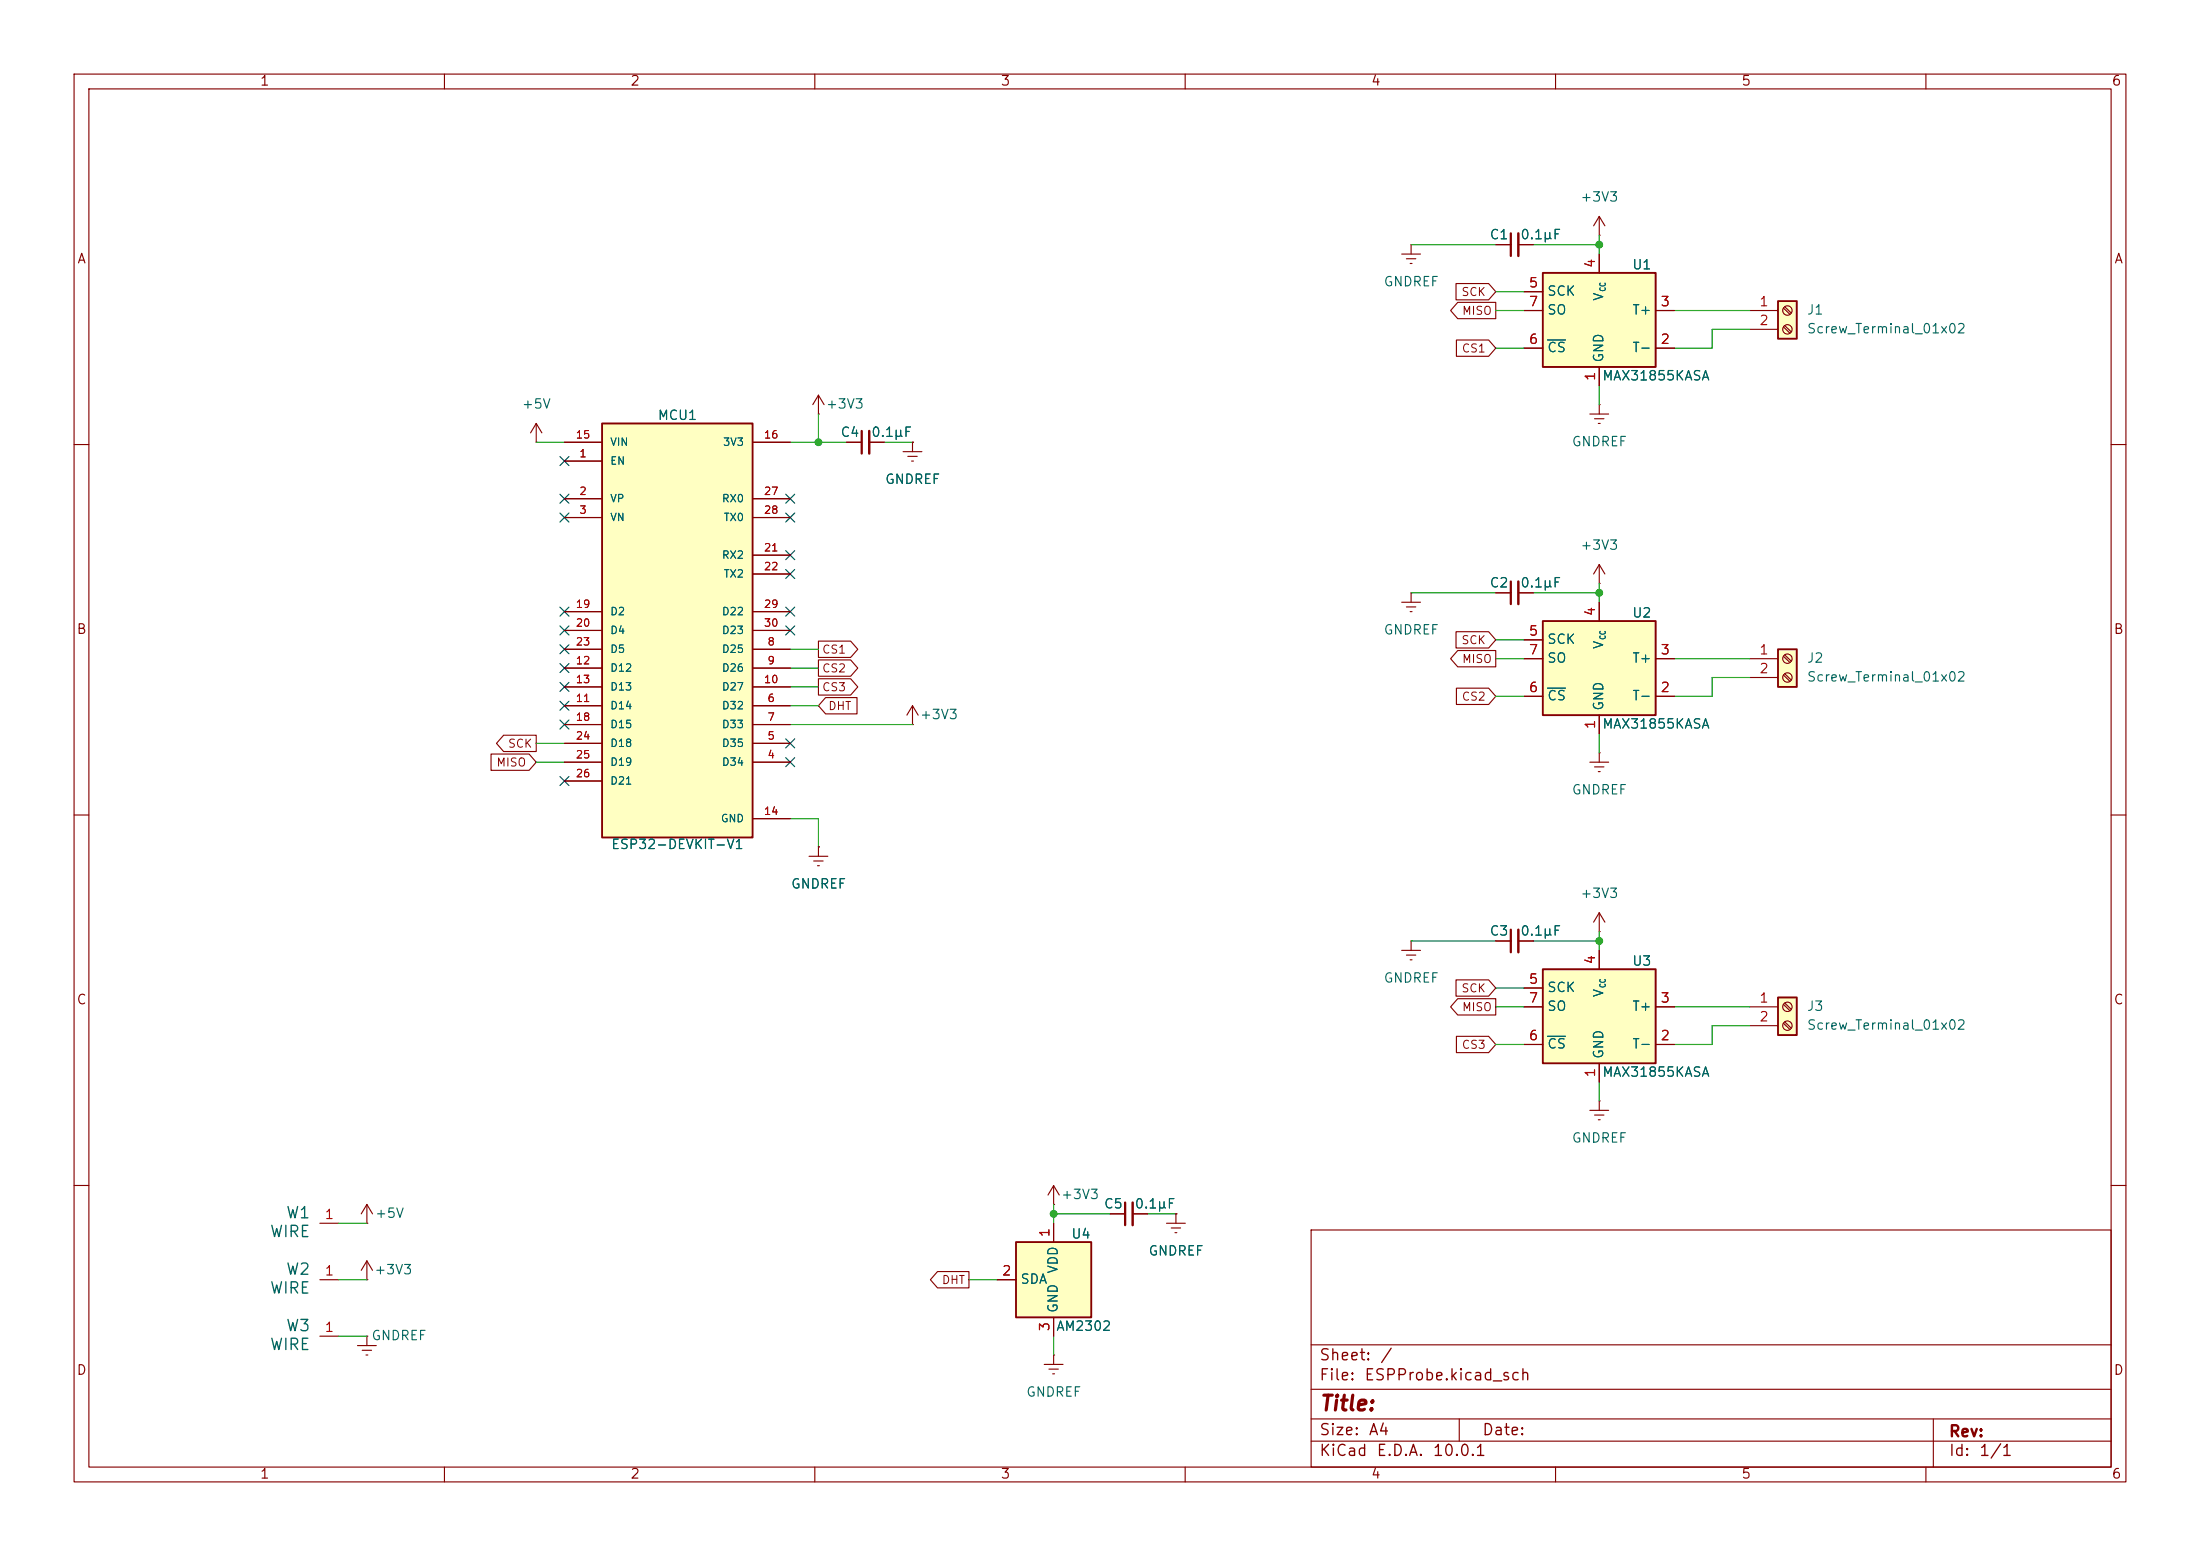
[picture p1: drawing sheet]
<svg xmlns="http://www.w3.org/2000/svg" width="297mm" height="210mm" viewBox="0 0 297 210" stroke-linecap="round" stroke-linejoin="round" font-family="sans-serif">
<g fill="none" stroke="#840000" stroke-width=".15">
<path d="M10 10h277v190h-277zM12 12h273v186h-273zM60 10v2M110 10v2M160 10v2M210 10v2M260 10v2M10 60h2M285 60h2M10 110h2M285 110h2M10 160h2"/>
<path d="M177 166h108v32h-108zM285 160h2M60 198v2M110 198v2M160 198v2M177 194.5h108M177 191.5h108M177 187.5h108M177 181.5h108M197 191.5v3M210 198v2M260 198v2"/>
<path d="M261 191.5v6.5"/>
</g>
<path d="M208.3 83.8h15.2v12.7h-15.2z" fill="#ffffc2"/>
<path d="M208.3 83.8h15.2v12.7h-15.2z" fill="none" stroke="#840000" stroke-width=".25"/>
<g fill="none" stroke="#840000" stroke-width=".15">
<path d="M189.2 34.3h2.6M189.9 34.9h1.2M190.4 35.6h.2M190.5 33h.1M190.5 33v1.3M189.2 81.3h2.6M189.9 81.9h1.2M190.4 82.6h.2M190.5 80h.1M190.5 80v1.3M205.7 94h2.6M205.7 88.9h2.6"/>
<path d="M205.7 86.4h2.6M215.9 81.3v2.5M215.9 96.5v2.6M223.5 94h2.6M223.5 88.9h2.6M109.2 115.6h2.6M109.9 116.2h1.2M110.4 116.8h.2M110.5 114.3h.1M110.5 114.3v1.3M214.6 102.9h2.6M215.3 103.5h1.2"/>
<path d="M215.8 104.1h.2M215.9 101.6h.1M215.9 101.6v1.3M149.9 163.8h2M152.9 163.8h2"/>
</g>
<path d="M208.9 92.9h2.4" fill="none" stroke="#006464" stroke-width=".15"/>
<path d="M151.9 162.3v3.1" fill="none" stroke="#840000" stroke-width=".3"/>
<path d="M152.9 162.3v3.1" fill="none" stroke="#840000" stroke-width=".33"/>
<path d="M208.3 36.8h15.2v12.7h-15.2z" fill="#ffffc2"/>
<path d="M208.3 36.8h15.2v12.7h-15.2z" fill="none" stroke="#840000" stroke-width=".25"/>
<path d="M205.7 39.4h2.6M215.9 34.3v2.5M205.7 47h2.6M205.7 41.9h2.6M215.9 49.5v2.6M223.5 47h2.6M223.5 41.9h2.6" fill="none" stroke="#840000" stroke-width=".15"/>
<path d="M208.9 45.9h2.4" fill="none" stroke="#006464" stroke-width=".15"/>
<path d="M81.3 57.2h20.3v55.8h-20.3z" fill="#ffffc2"/>
<path d="M81.3 57.2h20.3v55.8h-20.3z" fill="none" stroke="#840000" stroke-width=".25"/>
<g fill="none" stroke="#840000" stroke-width=".15">
<path d="M215.9 31.8h.1M215.9 29.2l-.8 1.3M215.9 29.2l.8 1.3M215.9 29.2v2.6M72.4 59.7h.1M72.4 57.2l-.8 1.2M72.4 57.2l.8 1.2M72.4 57.2v2.5M76.2 59.7h5.1M101.6 59.7h5.1M76.2 62.2h5.1M76.2 67.3h5.1"/>
<path d="M76.2 69.9h5.1M101.6 67.3h5.1M101.6 69.9h5.1M101.6 74.9h5.1M101.6 77.5h5.1M76.2 95.3h5.1M76.2 97.8h5.1M76.2 87.6h5.1M76.2 90.2h5.1M76.2 92.7h5.1M76.2 82.6h5.1M76.2 85.1h5.1"/>
<path d="M101.6 95.3h5.1M101.6 97.8h5.1M101.6 87.6h5.1M101.6 90.2h5.1M101.6 92.7h5.1M101.6 82.6h5.1M101.6 85.1h5.1M76.2 102.9h5.1M76.2 100.3h5.1M76.2 105.4h5.1M101.6 102.9h5.1M101.6 100.3h5.1"/>
<path d="M101.6 110.5h5.1M189.2 128.3h2.6M189.9 128.9h1.2M190.4 129.5h.2M190.5 127h.1M190.5 127v1.3M43.2 172.7h2.5M49.5 165.1h.1M49.5 162.6l-.7 1.2M49.5 162.6l.8 1.2M49.5 162.6v2.5M157.5 165.1h2.5"/>
<path d="M158.1 165.7h1.3M158.6 166.4h.3M158.7 163.8h.1M158.7 163.8v1.3M141 184.2h2.5M141.6 184.8h1.3M142.1 185.4h.3M142.2 182.9h.1M142.2 182.9v1.3"/>
</g>
<path d="M137.2 167.6h10.1v10.2h-10.1z" fill="#ffffc2"/>
<path d="M137.2 167.6h10.1v10.2h-10.1z" fill="none" stroke="#840000" stroke-width=".25"/>
<g fill="none" stroke="#840000" stroke-width=".15">
<path d="M123.2 59.7h.1M123.2 59.7v1.3M214.6 55.9h2.6M215.3 56.5h1.2M215.8 57.2h.2M215.9 54.6h.1M215.9 54.6v1.3M121.9 61h2.6M122.6 61.6h1.2M123.1 62.2h.2M214.6 149.9h2.6M215.3 150.5h1.2"/>
<path d="M215.8 151.1h.2M215.9 148.6h.1M215.9 148.6v1.3M49.5 172.7h.1M49.5 170.2l-.7 1.3M49.5 170.2l.8 1.3M49.5 170.2v2.5M134.6 172.7h2.6M142.2 165.1v2.5M142.2 177.8v2.5M43.2 180.3h2.5M48.3 181.6h2.5"/>
<path d="M48.9 182.2h1.3M49.4 182.9h.3M49.5 180.3h.1M49.5 180.3v1.3"/>
</g>
<path d="M240 134.6h2.6v5.1h-2.6z" fill="#ffffc2"/>
<path d="M240 134.6h2.6v5.1h-2.6z" fill="none" stroke="#840000" stroke-width=".25"/>
<g fill="none" stroke="#840000" stroke-width=".15">
<path d="M110.5 55.9h.1M110.5 53.3l-.8 1.3M110.5 53.3l.8 1.3M110.5 53.3v2.6M123.2 97.8h.1M123.2 95.3l-.8 1.2M123.2 95.3l.8 1.2M123.2 95.3v2.5M215.9 125.7h.1M215.9 123.2l-.8 1.3M215.9 123.2l.8 1.3M215.9 123.2v2.5"/>
<path d="M236.2 135.9h3.8M236.2 138.4h3.8M240.8 135.6l.8 .8M240.8 138.1l.8 .8M240.9 135.4l.9 .8M240.9 137.9l.9 .9"/>
<circle cx="241.3" cy="135.9" r=".63"/>
<circle cx="241.3" cy="138.4" r=".63"/>
</g>
<path d="M240 40.6h2.6v5.1h-2.6z" fill="#ffffc2"/>
<path d="M240 40.6h2.6v5.1h-2.6z" fill="none" stroke="#840000" stroke-width=".25"/>
<g fill="none" stroke="#840000" stroke-width=".15">
<path d="M236.2 41.9h3.8M236.2 44.5h3.8M240.8 41.6l.8 .8M240.8 44.1l.8 .9M240.9 41.4l.9 .8M240.9 43.9l.9 .9M201.9 127h2.1M205 127h2"/>
<circle cx="241.3" cy="44.4" r=".63"/>
<circle cx="241.3" cy="41.9" r=".63"/>
</g>
<path d="M204 125.5v3" fill="none" stroke="#840000" stroke-width=".3"/>
<path d="M205 125.5v3" fill="none" stroke="#840000" stroke-width=".33"/>
<path d="M208.3 130.8h15.2v12.7h-15.2z" fill="#ffffc2"/>
<path d="M208.3 130.8h15.2v12.7h-15.2z" fill="none" stroke="#840000" stroke-width=".25"/>
<path d="M201.9 80h2.1M205 80h2M205.7 135.9h2.6M205.7 133.4h2.6M215.9 128.3v2.5M223.5 135.9h2.6M205.7 141h2.6M215.9 143.5v2.6M223.5 141h2.6" fill="none" stroke="#840000" stroke-width=".15"/>
<path d="M208.9 139.9h2.4" fill="none" stroke="#006464" stroke-width=".15"/>
<path d="M204 78.5v3" fill="none" stroke="#840000" stroke-width=".3"/>
<path d="M205 78.5v3" fill="none" stroke="#840000" stroke-width=".33"/>
<path d="M240 87.6h2.6v5.1h-2.6z" fill="#ffffc2"/>
<path d="M240 87.6h2.6v5.1h-2.6z" fill="none" stroke="#840000" stroke-width=".25"/>
<g fill="none" stroke="#840000" stroke-width=".15">
<path d="M196.6 38.3h4.4l.9 1.1-.9 1.1h-4.4zM201.9 33h2.1M205 33h2M205.7 39.4h2.6M215.9 34.3v2.5M76.2 59.7h5.1M101.6 59.7h5.1M114.3 59.7h2M117.3 59.7h2.1M123.2 59.7h.1M196.6 45.9h4.4l.9 1.1-.9 1.1h-4.4zM196.8 40.8h5.1v2.2h-5.1l-1-1.1z"/>
<path d="M205.7 47h2.6M205.7 41.9h2.6M215.9 49.5v2.6M223.5 47h2.6M223.5 41.9h2.6M76.2 62.2h5.1M76.2 67.3h5.1M76.2 69.9h5.1M101.6 67.3h5.1M101.6 69.9h5.1M101.6 74.9h5.1M101.6 77.5h5.1"/>
<path d="M215.9 78.7h.1M215.9 76.2l-.8 1.3M215.9 76.2l.8 1.3M215.9 76.2v2.5M68 99.2h4.4v2.2h-4.4l-1-1.1zM76.2 95.3h5.1M76.2 97.8h5.1M76.2 87.6h5.1M76.2 90.2h5.1M76.2 92.7h5.1M76.2 82.6h5.1M76.2 85.1h5.1"/>
<path d="M101.6 95.3h5.1M101.6 97.8h5.1M101.6 87.6h5.1M101.6 90.2h5.1M101.6 92.7h5.1M101.6 82.6h5.1M101.6 85.1h5.1M110.5 89.1h4.3l1 1.1-1 1.1h-4.3zM110.5 91.6h4.3l1 1.1-1 1.1h-4.3zM110.5 86.5h4.3l1 1.1-1 1.1h-4.3zM111.5 94.1h4.2v2.3h-4.2l-1-1.1zM196.6 85.3h4.4l.9 1.1-.9 1.1h-4.4z"/>
<path d="M196.6 92.9h4.4l.9 1.1-.9 1.1h-4.4zM196.8 87.8h5.1v2.2h-5.1l-1-1.1zM201.9 80h2.1M205 80h2M205.7 88.9h2.6M205.7 94h2.6M205.7 86.4h2.6M215.9 81.3v2.5M215.9 96.5v2.6M223.5 88.9h2.6M223.5 94h2.6M236.2 88.9h3.8"/>
<path d="M236.2 91.4h3.8M240.8 88.6l.8 .8M240.8 91.1l.8 .8M240.9 88.4l.9 .8M240.9 90.9l.9 .9M66.3 101.8h5.1l1 1.1-1 1.1h-5.1zM76.2 102.9h5.1M76.2 100.3h5.1M76.2 105.4h5.1M101.6 102.9h5.1M101.6 100.3h5.1M101.6 110.5h5.1"/>
<path d="M110.5 114.3h.1M196.6 132.2h4.4l.9 1.2-.9 1.1h-4.4zM196.6 139.9h4.4l.9 1.1-.9 1.1h-4.4zM196.8 134.8h5.1v2.2h-5.1l-1-1.1zM201.9 127h2.1M205 127h2M205.7 135.9h2.6M205.7 133.4h2.6M215.9 128.3v2.5M223.5 135.9h2.6M205.7 141h2.6M215.9 143.5v2.6"/>
<path d="M223.5 141h2.6M43.2 165.1h2.5M126.6 171.6h4.2v2.2h-4.2l-1-1.1zM134.6 172.7h2.6M142.2 162.6h.1M142.2 160l-.7 1.3M142.2 160l.8 1.3M142.2 160v2.6M142.2 165.1v2.5M142.2 177.8v2.5M149.9 163.8h2M152.9 163.8h2"/>
<path d="M158.7 163.8h.1"/>
<circle cx="241.3" cy="91.4" r=".63"/>
<circle cx="241.3" cy="88.9" r=".63"/>
</g>
<path d="M204 31.5v3M116.3 58.2v3" fill="none" stroke="#840000" stroke-width=".3"/>
<path d="M205 31.5v3M117.3 58.2v3" fill="none" stroke="#840000" stroke-width=".33"/>
<g fill="none" stroke="#009600" stroke-width=".15">
<path d="M190.5 33h11.4M201.9 39.4h3.8M207 33h8.9M215.9 31.8v2.5M72.4 59.7h3.8M106.7 59.7h7.6M110.5 55.9v3.8M119.4 59.7h3.8M201.9 47h3.8M201.9 41.9h3.8M215.9 52.1v2.5M226.1 41.9h10.1"/>
<path d="M236.2 44.5h-5.1v2.5h-5M215.9 78.7v2.6M106.7 90.2h3.8M106.7 95.3h3.8M106.7 92.7h3.8M106.7 97.8h16.5M106.7 87.6h3.8M190.5 80h11.4M201.9 88.9h3.8M201.9 86.4h3.8M201.9 94h3.8M207 80h8.9"/>
<path d="M215.9 99.1v2.5M226.1 88.9h10.1M236.2 91.4h-5.1v2.6h-5M72.4 100.3h3.8M72.4 102.9h3.8M106.7 110.5h3.8v3.8M190.5 127h11.4M201.9 133.4h3.8M201.9 135.9h3.8M207 127h8.9M215.9 125.7v2.6M226.1 135.9h10.1"/>
<path d="M236.2 138.4h-5.1v2.6h-5M201.9 141h3.8M215.9 146.1v2.5M45.7 165.1h3.8M45.7 172.7h3.8M130.8 172.7h3.8M142.2 162.6v2.5M142.2 163.8h7.7M154.9 163.8h3.8M45.7 180.3h3.8M142.2 180.3v2.6"/>
</g>
<g fill="none" stroke="#000084" stroke-width=".15">
<path d="M75.6 61.6l1.2 1.2M75.6 66.7l1.2 1.2M75.6 69.2l1.2 1.3M76.8 61.6l-1.2 1.2M76.8 66.7l-1.2 1.2M76.8 69.2l-1.2 1.3M106.1 69.2l1.2 1.3M106.1 66.7l1.2 1.2M106.1 74.3l1.2 1.2M106.1 76.9l1.2 1.2M107.3 66.7l-1.2 1.2M107.3 74.3l-1.2 1.2"/>
<path d="M107.3 69.2l-1.2 1.3M107.3 76.9l-1.2 1.2M75.6 87l1.2 1.2M75.6 97.2l1.2 1.2M75.6 89.6l1.2 1.2M75.6 94.6l1.2 1.3M75.6 81.9l1.2 1.3M75.6 84.5l1.2 1.2M75.6 92.1l1.2 1.2M76.8 87l-1.2 1.2M76.8 97.2l-1.2 1.2M76.8 89.6l-1.2 1.2"/>
<path d="M76.8 94.6l-1.2 1.3M76.8 81.9l-1.2 1.3M76.8 84.5l-1.2 1.2M76.8 92.1l-1.2 1.2M106.1 99.7l1.2 1.2M106.1 84.5l1.2 1.2M106.1 81.9l1.2 1.3M107.3 99.7l-1.2 1.2M107.3 84.5l-1.2 1.2M107.3 81.9l-1.2 1.3M75.6 104.8l1.2 1.2M76.8 104.8l-1.2 1.2"/>
<path d="M106.1 102.3l1.2 1.2M107.3 102.3l-1.2 1.2"/>
</g>
<path d="M208.9 45.9h2.4M208.9 92.9h2.4M208.9 139.9h2.4" fill="none" stroke="#006464" stroke-width=".15"/>
<g fill="#009600" stroke="#009600" stroke-width=".14">
<circle cx="110.5" cy="59.7" r=".46"/>
<circle cx="215.9" cy="33" r=".46"/>
<circle cx="215.9" cy="127" r=".46"/>
<circle cx="215.9" cy="80" r=".46"/>
<circle cx="142.2" cy="163.8" r=".46"/>
</g>
<text font-size="2" fill="#840000" x="178" y="190.9">Title:</text>
<g font-size="1.5" fill="#006464">
<text x="36.3" y="167.4">WIRE</text>
<text x="38.5" y="164.8">W1</text>
<text x="38.5" y="172.4">W2</text>
<text x="36.3" y="175">WIRE</text>
<text x="36.3" y="182.6">WIRE</text>
<text x="38.5" y="180.1">W3</text>
</g>
<g font-size="1.5" fill="#840000">
<text x="178" y="184">Sheet:</text>
<text x="186.2" y="184">/</text>
<text x="178" y="186.7">File:</text>
<text x="184.1" y="186.7">ESPProbe.kicad_sch</text>
<text x="178" y="196.9">KiCad</text>
<text x="178" y="194.1">Size:</text>
<text x="184.7" y="194.1">A4</text>
<text x="185.7" y="196.9">E.D.A.</text>
<text x="193.3" y="196.9">10.0.1</text>
<text x="200" y="194.1">Date:</text>
<text x="263" y="194.3">Rev:</text>
<text x="263" y="196.9">Id:</text>
<text x="267.1" y="196.9">1/1</text>
</g>
<g font-size="1.3" fill="#840000">
<text x="35" y="11.9">1</text>
<text x="85" y="11.9">2</text>
<text x="135" y="11.9">3</text>
<text x="185" y="11.9">4</text>
<text x="235" y="11.9">5</text>
<text x="285" y="11.9">6</text>
<text x="10.3" y="35.9">A</text>
<text x="285.3" y="35.9">A</text>
<text x="10.3" y="85.9">B</text>
<text x="285.3" y="85.9">B</text>
<text x="10.3" y="135.9">C</text>
<text x="285.3" y="135.9">C</text>
<text x="10.3" y="185.9">D</text>
<text x="285.3" y="185.9">D</text>
<text x="35" y="199.9">1</text>
<text x="85" y="199.9">2</text>
<text x="135" y="199.9">3</text>
<text x="185" y="199.9">4</text>
<text x="235" y="199.9">5</text>
<text x="285" y="199.9">6</text>
</g>
<g font-size="1.3" fill="#006464">
<text x="213.3" y="27.5">+3V3</text>
<text x="201" y="32.6">C1</text>
<text x="205.2" y="32.6">0.1μF</text>
<text x="186.7" y="39">GNDREF</text>
<text x="208.8" y="40.2">SCK</text>
<text x="216.8" y="40.7" transform="rotate(-90 216.8 40.7)">V</text>
<text x="220.3" y="36.7">U1</text>
<text x="208.8" y="47.9">CS</text>
<text x="208.8" y="42.8">SO</text>
<text x="220.3" y="47.9">T-</text>
<text x="220.3" y="42.8">T+</text>
<text x="243.8" y="42.8">J1</text>
<text x="243.8" y="45.3">Screw_Terminal_01x02</text>
<text x="216.2" y="51.7">MAX31855KASA</text>
<text x="216.8" y="49" transform="rotate(-90 216.8 49)">GND</text>
<text x="70.4" y="55.5">+5V</text>
<text x="88.7" y="57">MCU1</text>
<text x="111.4" y="55.5">+3V3</text>
<text x="113.4" y="59.3">C4</text>
<text x="117.5" y="59.3">0.1μF</text>
<text x="119.4" y="65.6">GNDREF</text>
<text x="212.1" y="60.6">GNDREF</text>
<text x="213.3" y="74.5">+3V3</text>
<text x="201" y="79.6">C2</text>
<text x="205.2" y="79.6">0.1μF</text>
<text x="220.3" y="83.7">U2</text>
<text x="186.7" y="86">GNDREF</text>
<text x="208.8" y="87.2">SCK</text>
<text x="208.8" y="89.8">SO</text>
<text x="216.8" y="87.7" transform="rotate(-90 216.8 87.7)">V</text>
<text x="220.3" y="89.8">T+</text>
<text x="243.8" y="89.8">J2</text>
<text x="208.8" y="94.8">CS</text>
<text x="220.3" y="94.8">T-</text>
<text x="243.8" y="92.3">Screw_Terminal_01x02</text>
<text x="124.1" y="97.4">+3V3</text>
<text x="216.2" y="98.7">MAX31855KASA</text>
<text x="216.8" y="96" transform="rotate(-90 216.8 96)">GND</text>
<text x="212.1" y="107.5">GNDREF</text>
<text x="82.4" y="114.9">ESP32-DEVKIT-V1</text>
<text x="106.7" y="120.2">GNDREF</text>
<text x="213.3" y="121.5">+3V3</text>
<text x="201" y="126.6">C3</text>
<text x="205.2" y="126.6">0.1μF</text>
<text x="220.3" y="130.7">U3</text>
<text x="186.7" y="132.9">GNDREF</text>
<text x="208.8" y="134.2">SCK</text>
<text x="208.8" y="136.8">SO</text>
<text x="216.8" y="134.7" transform="rotate(-90 216.8 134.7)">V</text>
<text x="220.3" y="136.8">T+</text>
<text x="243.8" y="136.8">J3</text>
<text x="208.8" y="141.8">CS</text>
<text x="216.8" y="143" transform="rotate(-90 216.8 143)">GND</text>
<text x="220.3" y="141.8">T-</text>
<text x="243.8" y="139.3">Screw_Terminal_01x02</text>
<text x="216.2" y="145.6">MAX31855KASA</text>
<text x="212.1" y="154.5">GNDREF</text>
<text x="50.5" y="164.7">+5V</text>
<text x="143.2" y="162.2">+3V3</text>
<text x="144.5" y="167.5">U4</text>
<text x="148.9" y="163.4">C5</text>
<text x="153.1" y="163.4">0.1μF</text>
<text x="50.4" y="172.3">+3V3</text>
<text x="137.7" y="173.6">SDA</text>
<text x="143.1" y="172" transform="rotate(-90 143.1 172)">VDD</text>
<text x="155" y="169.8">GNDREF</text>
<text x="142.5" y="179.9">AM2302</text>
<text x="143.1" y="177.3" transform="rotate(-90 143.1 177.3)">GND</text>
<text x="50.1" y="181.2">GNDREF</text>
<text x="138.4" y="188.8">GNDREF</text>
</g>
<g font-size="1.3" fill="#a90000">
<text x="206.3" y="39.1">5</text>
<text x="206.3" y="41.7">7</text>
<text x="215.6" y="36.3" transform="rotate(-90 215.6 36.3)">4</text>
<text x="224.1" y="41.7">3</text>
<text x="237.4" y="41.7">1</text>
<text x="206.3" y="46.7">6</text>
<text x="224.1" y="46.7">2</text>
<text x="237.4" y="44.2">2</text>
<text x="215.6" y="51.5" transform="rotate(-90 215.6 51.5)">1</text>
<text x="215.6" y="83.3" transform="rotate(-90 215.6 83.3)">4</text>
<text x="206.3" y="86.1">5</text>
<text x="206.3" y="88.6">7</text>
<text x="224.1" y="88.6">3</text>
<text x="237.4" y="88.6">1</text>
<text x="206.3" y="93.7">6</text>
<text x="224.1" y="93.7">2</text>
<text x="237.4" y="91.2">2</text>
<text x="215.6" y="98.5" transform="rotate(-90 215.6 98.5)">1</text>
<text x="215.6" y="130.2" transform="rotate(-90 215.6 130.2)">4</text>
<text x="206.3" y="133.1">5</text>
<text x="206.3" y="135.6">7</text>
<text x="224.1" y="135.6">3</text>
<text x="237.4" y="135.6">1</text>
<text x="206.3" y="140.7">6</text>
<text x="224.1" y="140.7">2</text>
<text x="237.4" y="138.2">2</text>
<text x="215.6" y="145.5" transform="rotate(-90 215.6 145.5)">1</text>
<text x="43.7" y="164.8">1</text>
<text x="142" y="167.1" transform="rotate(-90 142 167.1)">1</text>
<text x="43.7" y="172.5">1</text>
<text x="135.2" y="172.5">2</text>
<text x="142" y="179.8" transform="rotate(-90 142 179.8)">3</text>
<text x="43.7" y="180.1">1</text>
</g>
<g font-size="1.1" fill="#840000">
<text x="197.2" y="40.2">SCK</text>
<text x="197.3" y="47.8">CS1</text>
<text x="197.3" y="42.8">MISO</text>
<text x="110.9" y="88.5">CS1</text>
<text x="197.2" y="87.2">SCK</text>
<text x="197.3" y="89.8">MISO</text>
<text x="110.9" y="91">CS2</text>
<text x="110.9" y="93.6">CS3</text>
<text x="197.3" y="94.8">CS2</text>
<text x="68.5" y="101.2">SCK</text>
<text x="111.7" y="96.1">DHT</text>
<text x="66.9" y="103.7">MISO</text>
<text x="197.2" y="134.2">SCK</text>
<text x="197.3" y="136.7">MISO</text>
<text x="197.3" y="141.8">CS3</text>
<text x="127.1" y="173.6">DHT</text>
</g>
<g font-size="1" fill="#a90000">
<text x="77.6" y="59.4">15</text>
<text x="103" y="59.4">16</text>
<text x="78.1" y="62">1</text>
<text x="78.1" y="67.1">2</text>
<text x="78.1" y="69.6">3</text>
<text x="103" y="67.1">27</text>
<text x="103" y="69.6">28</text>
<text x="103" y="74.7">21</text>
<text x="103" y="77.2">22</text>
<text x="77.6" y="82.3">19</text>
<text x="103" y="82.3">29</text>
<text x="77.6" y="89.9">12</text>
<text x="77.6" y="84.8">20</text>
<text x="77.6" y="87.4">23</text>
<text x="103" y="84.8">30</text>
<text x="103.5" y="87.4">8</text>
<text x="103.5" y="89.9">9</text>
<text x="77.6" y="95">11</text>
<text x="77.6" y="92.5">13</text>
<text x="103" y="92.5">10</text>
<text x="103.5" y="95">6</text>
<text x="77.6" y="97.5">18</text>
<text x="77.6" y="100.1">24</text>
<text x="103.5" y="100.1">5</text>
<text x="103.5" y="97.5">7</text>
<text x="77.6" y="102.6">25</text>
<text x="77.6" y="105.2">26</text>
<text x="103.5" y="102.6">4</text>
<text x="103" y="110.2">14</text>
</g>
<g font-size="1" fill="#006464">
<text x="82.3" y="63">EN</text>
<text x="82.3" y="60.4">VIN</text>
<text x="97.5" y="60.4">3V3</text>
<text x="82.3" y="68">VP</text>
<text x="82.3" y="70.6">VN</text>
<text x="97.4" y="68">RX0</text>
<text x="97.6" y="70.6">TX0</text>
<text x="97.4" y="75.7">RX2</text>
<text x="82.3" y="83.3">D2</text>
<text x="97.4" y="83.3">D22</text>
<text x="97.6" y="78.2">TX2</text>
<text x="82.3" y="85.8">D4</text>
<text x="82.3" y="88.4">D5</text>
<text x="97.4" y="88.4">D25</text>
<text x="97.4" y="85.8">D23</text>
<text x="82.3" y="96">D14</text>
<text x="82.3" y="90.9">D12</text>
<text x="82.3" y="93.4">D13</text>
<text x="97.4" y="96">D32</text>
<text x="97.4" y="90.9">D26</text>
<text x="97.4" y="93.4">D27</text>
<text x="82.3" y="98.5">D15</text>
<text x="82.3" y="101.1">D18</text>
<text x="97.4" y="101.1">D35</text>
<text x="97.4" y="98.5">D33</text>
<text x="82.3" y="103.6">D19</text>
<text x="82.3" y="106.1">D21</text>
<text x="97.4" y="103.6">D34</text>
<text x="97.2" y="111.2">GND</text>
</g>
<g font-size=".8" fill="#006464">
<text x="217" y="39.4" transform="rotate(-90 217 39.4)">CC</text>
<text x="217" y="86.4" transform="rotate(-90 217 86.4)">CC</text>
<text x="217" y="133.4" transform="rotate(-90 217 133.4)">CC</text>
</g>
</svg>
